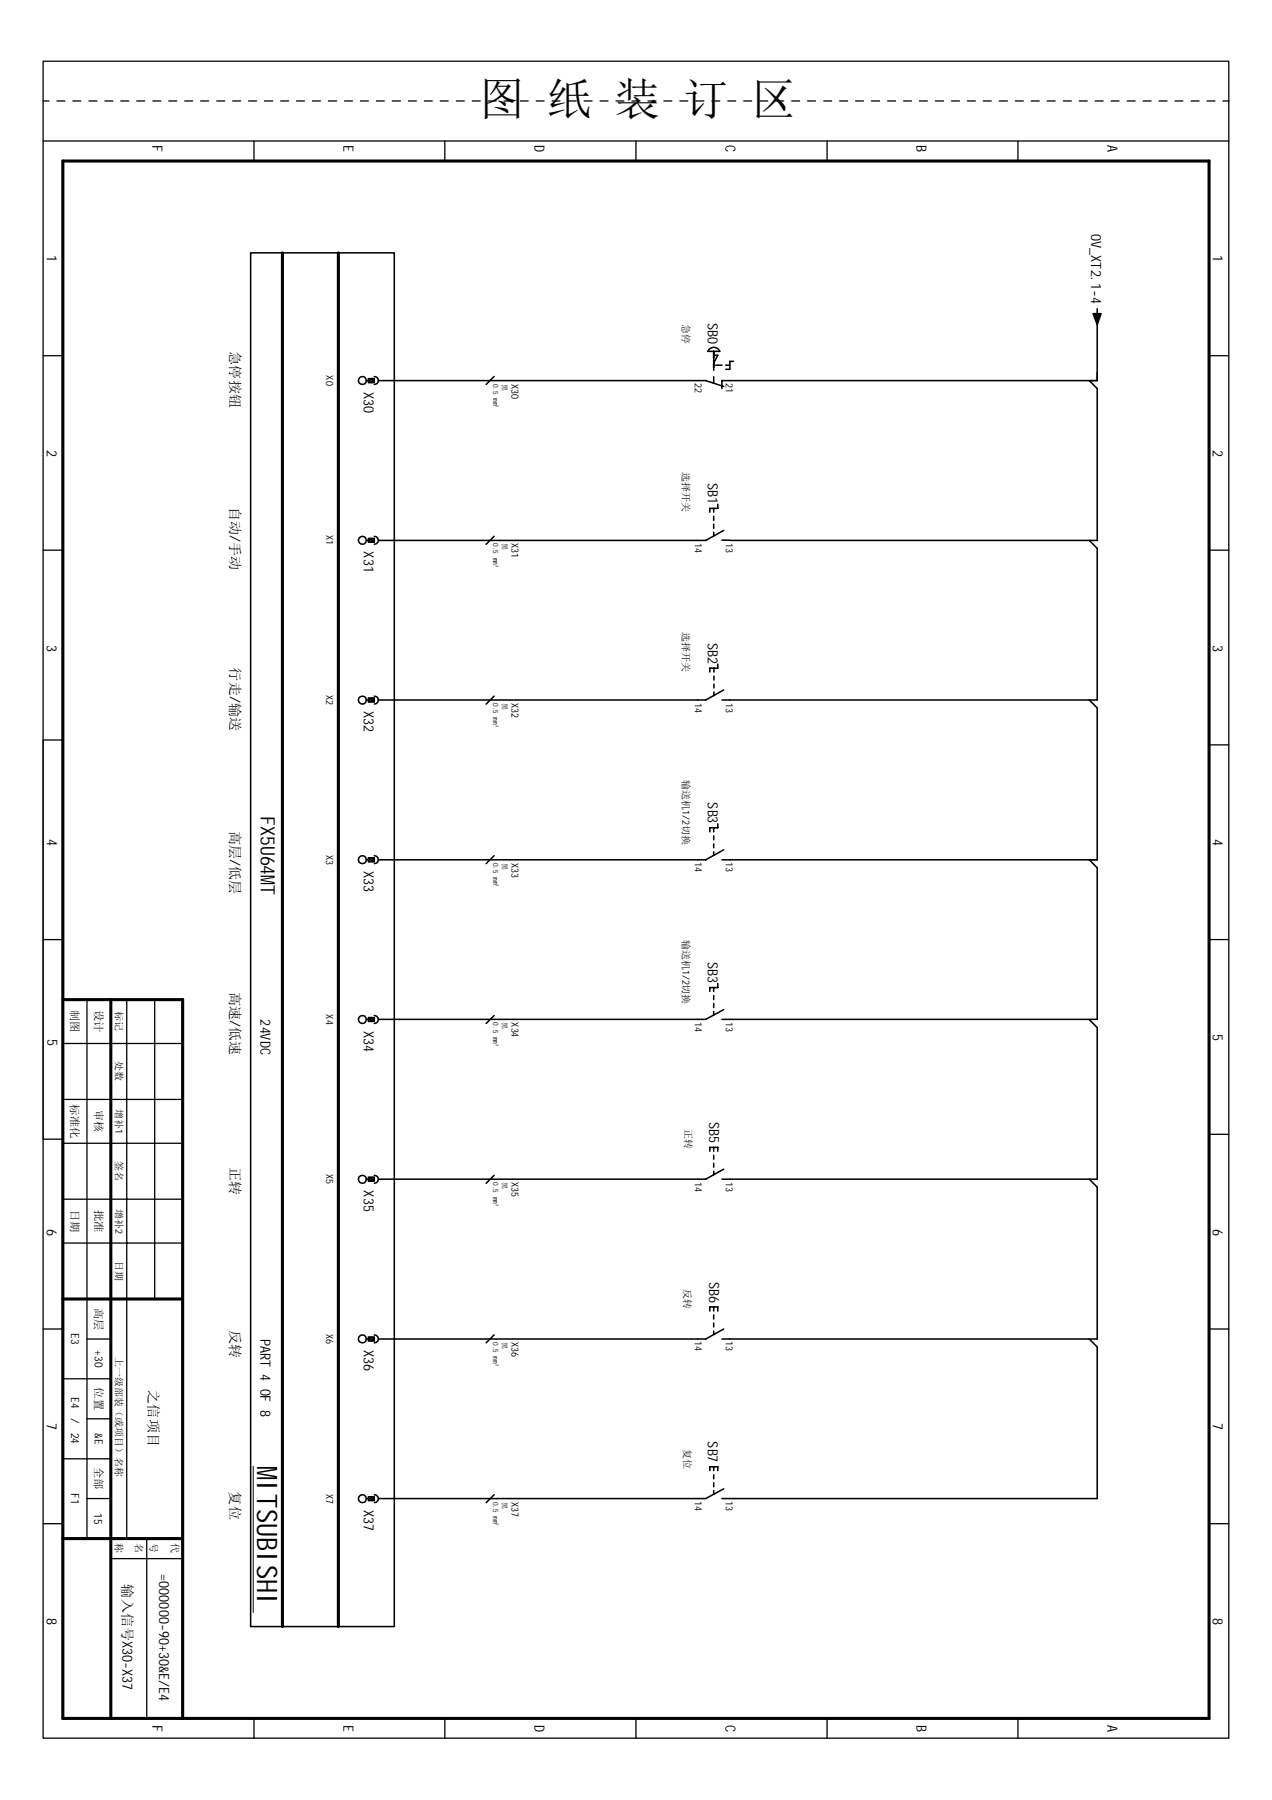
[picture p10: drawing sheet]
<svg xmlns="http://www.w3.org/2000/svg" width="210mm" height="297mm" viewBox="0 0 210 297" stroke-linecap="round" stroke-linejoin="round" font-family="sans-serif">
<path d="M10.4 26.6h189.1v257h-189.1zM46.6 41.7v226.7M55.8 41.7v226.7M10.4 165h19.7v118.6M18.3 165v118.6M10.4 214.4h19.7M10.4 253.9h19.7" fill="none" stroke="#000" stroke-width=".51"/>
<g fill="none" stroke="#000" stroke-width=".21">
<path d="M7.1 10.1h195.7v276.7h-195.7zM7.1 16.7h1M9.4 16.7h1.3M12 16.7h1.3M14.7 16.7h1.3M17.3 16.7h1.3M19.9 16.7h1.4M22.6 16.7h1.3M25.2 16.7h1.3M27.9 16.7h1.3M30.5 16.7h1.3M33.1 16.7h1.3"/>
<path d="M35.8 16.7h1.3M38.4 16.7h1.3M41 16.7h1.3M43.6 16.7h1.4M46.3 16.7h1.3M48.9 16.7h1.3M51.6 16.7h1.3M54.2 16.7h1.3M56.9 16.7h1.3M59.5 16.7h1.3M62.1 16.7h1.3M64.7 16.7h1.4"/>
<path d="M67.4 16.7h1.3M70 16.7h1.3M72.6 16.7h1.4M75.3 16.7h1.3M77.9 16.7h1.3M80.6 16.7h1.3M83.2 16.7h1.3M85.9 16.7h1.3M88.5 16.7h1.3M91.1 16.7h1.3M93.7 16.7h1.4M96.4 16.7h1.3"/>
<path d="M99 16.7h1.3M101.6 16.7h1.4M104.3 16.7h1.3M106.9 16.7h1.3M109.6 16.7h1.3M112.2 16.7h1.3M114.8 16.7h1.4M117.5 16.7h1.3M120.1 16.7h1.3M122.7 16.7h1.3M125.4 16.7h1.3M128 16.7h1.3"/>
<path d="M130.6 16.7h1.4M133.3 16.7h1.3M135.9 16.7h1.3M138.6 16.7h1.3M141.2 16.7h1.3M143.8 16.7h1.4M146.5 16.7h1.3M149.1 16.7h1.3M151.7 16.7h1.3M154.3 16.7h1.4M157 16.7h1.3M159.6 16.7h1.4"/>
<path d="M162.3 16.7h1.3M164.9 16.7h1.3M167.6 16.7h1.3M170.2 16.7h1.3M172.8 16.7h1.3M175.5 16.7h1.3M178.1 16.7h1.3M180.7 16.7h1.3M183.3 16.7h1.4M186 16.7h1.3M188.6 16.7h1.3M191.3 16.7h1.3"/>
<path d="M193.9 16.7h1.3M196.6 16.7h1.3M199.2 16.7h1.3M201.8 16.7h1M7.1 23.3h195.7M41.9 23.3v3.3M73.4 23.3v3.3M104.9 23.3v3.3M136.5 23.3v3.3M168 23.3v3.3M7.1 58.7h3.3M199.5 58.7h3.3"/>
<path d="M7.1 90.8h3.3M199.5 90.8h3.3M7.1 122.1h3.3M199.5 122.9h3.3M7.1 155.1h3.3M199.5 155.1h3.3M10.4 172.2h19.7M14.4 165v88.9M20.9 165v88.9M25.5 165v49.4M7.1 188h3.3M10.4 181.4h19.7"/>
<path d="M10.4 188.7h19.7M10.4 197.9h19.7M199.5 187.2h3.3M7.1 219.3h3.3M10.4 205.1h19.8M199.5 219.3h3.3M10.4 227.5h7.9M14.4 221h3.9M14.4 234.1h3.9M7.1 251.4h3.3M10.4 240.7h7.9M14.4 247.3h3.9"/>
<path d="M18.3 257.2h11.8M24.2 253.9v29.7M199.5 251.4h3.3M41.9 283.6v3.2M73.4 283.6v3.2M104.9 283.6v3.2M136.5 283.6v3.2M168 283.6v3.2"/>
</g>
<path d="M7.1 122.1v65.9M7.1 155.1h3.3M41.8 242v24.1" fill="none" stroke="#000" stroke-width=".17"/>
<path d="M10.4 165v118.6" fill="none" stroke="#000" stroke-width=".34"/>
<g fill="none" stroke="#000" stroke-width=".25">
<path d="M41.4 41.7h23.7v226.7h-23.7zM117.1 57.6a1.07 1.07 0 0 1 1.7 .4h-2zM117.8 58v3.1M117.8 58.6h.6l-.6 1.3M121.1 59.6h-.7v1.3h-.6M180.4 51.8h1.3l-.6 1.8zM181.1 52.3v10.5h-62v1.3M181.1 51v.8M60.5 62.8h.3M60.8 62.5h1v.6h-1zM61.8 62.1a.66 .66 0 0 1 .6 .7 .66 .66 0 0 1-.6 .6M62.4 62.8h54.1l2.9 1"/>
<path d="M81.5 62.1l-1.3 1.3M117.8 62.2v1M118.1 60.3h1M119.8 60.3h.6M181.1 61.5v1.3h-1.4l1.4 1.3v25.1h-60.7M60.5 89.2h.3M60.8 88.8h1v.7h-1zM61.8 88.5a.66 .66 0 0 1 .6 .7 .66 .66 0 0 1-.6 .6M81.5 88.5l-1.3 1.3M117.8 83.9v.6M117.8 85.2v.7M117.8 86.5v.7"/>
<path d="M117.8 87.8v.6M118.4 83.2v.7h-1.3v.6M119.1 89.1h1.3M119.4 87.5l-2.9 1.7h-54.1M179.7 89.2l1.4 1.3v25h-62M60.5 115.5h.3M60.8 115.2h1v.7h-1zM61.8 114.9a.66 .66 0 0 1 .6 .6 .66 .66 0 0 1-.6 .7M81.5 114.9l-1.3 1.3M117.8 110.3v.6M117.8 111.6v.6M117.8 112.9v.6"/>
<path d="M117.8 114.2v.6M118.4 109.6v.7h-1.3v.6M119.4 113.9l-2.9 1.6h-54.1M179.7 115.5l1.4 1.3v25.1h-1.4l1.4 1.3v25h-62M117.8 136.6v.7M117.8 137.9v.7M117.8 139.3v.6M118.4 136v.6h-1.3v.7M60.5 141.9h.3M60.8 141.5h1v.7h-1zM61.8 141.2a.66 .66 0 0 1 .6 .7 .66 .66 0 0 1-.6 .6M81.5 141.2l-1.3 1.3"/>
<path d="M117.8 140.6v.5M119.1 141.9h62M119.4 140.2l-2.9 1.7h-54.1M60.5 168.2h.3M60.8 167.9h1v.7h-1zM61.8 167.6a.66 .66 0 0 1 .6 .6 .66 .66 0 0 1-.6 .7M81.5 167.6l-1.3 1.3M117.8 163v.6M117.8 164.3v.7M117.8 165.6v.7M117.8 166.9v.6M118.4 162.3v.7h-1.3v.6"/>
<path d="M119.4 166.6l-2.9 1.6h-54.1M179.7 168.3l1.4 1.3v25h-62M60.5 194.6h.3M60.8 194.3h1v.6h-1zM61.8 194a.66 .66 0 0 1 .6 .6 .66 .66 0 0 1-.6 .7M81.5 194l-1.3 1.3M117.1 190v-.7h1.3v.7M117.8 189.3v.7M117.8 190.7v.6M117.8 192v.6M117.8 193.3v.6M119.4 192.9l-2.9 1.7h-54.1"/>
<path d="M179.7 194.6l1.4 1.3v25.1h-62M117.1 216.4v-.7h1.3v.7M117.8 215.7v.7M117.8 217v.7M117.8 218.3v.7M117.8 219.7v.5M119.4 219.3l-2.9 1.7h-54.1M60.5 221h.3M60.8 220.6h1v.7h-1zM61.8 220.3a.66 .66 0 0 1 .6 .6 .66 .66 0 0 1-.6 .7M81.5 220.3l-1.3 1.3M179.7 221l1.4 1.3v25h-62"/>
<path d="M60.5 247.3h.3M60.8 247h1v.6h-1zM61.8 246.7a.66 .66 0 0 1 .6 .6 .66 .66 0 0 1-.6 .7M81.5 246.7l-1.3 1.3M117.1 242.7v-.7h1.3v.7M117.8 242v.7M117.8 243.4v.6M117.8 244.7v.6M117.8 246v.6M119.4 245.7l-2.9 1.6h-54.1"/>
<circle cx="59.8" cy="62.8" r=".65"/>
<circle cx="59.8" cy="89.2" r=".65"/>
<circle cx="59.8" cy="115.5" r=".67"/>
<circle cx="59.8" cy="141.9" r=".65"/>
<circle cx="59.8" cy="168.2" r=".65"/>
<circle cx="59.8" cy="194.6" r=".67"/>
<circle cx="59.8" cy="220.9" r=".65"/>
<circle cx="59.8" cy="247.3" r=".65"/>
</g>
<g fill="#000">
<path d="M180.4 51.8h.7v1.8zM181.1 51.8h.6l-.6 1.8zM60.8 62.5h1l-1 .6zM60.8 63.1l1-.6v.6zM60.8 88.8h1l-1 .7zM60.8 89.5l1-.7v.7zM60.8 115.2h1l-1 .7zM60.8 115.9l1-.7v.7zM60.8 141.5h1l-1 .7zM60.8 142.2l1-.7v.7zM60.8 167.9h1l-1 .7zM60.8 168.6l1-.7v.7z"/>
<path d="M60.8 194.3h1l-1 .6zM60.8 194.9l1-.6v.6zM60.8 220.6h1l-1 .7zM60.8 221.3l1-.7v.7zM60.8 247h1l-1 .6zM60.8 247.6l1-.6v.6z"/>
</g>
<text font-size="7.5" x="79" y="19">图 纸 装 订 区</text>
<text font-size="4.7" x="42.5" y="242" transform="rotate(90 42.5 242)">MITSUBISHI</text>
<text font-size="3.3" x="43.1" y="134.6" transform="rotate(90 43.1 134.6)">FX5U64MT</text>
<g font-size="2.3">
<text x="25.1" y="24" transform="rotate(90 25.1 24)">F</text>
<text x="56.7" y="24" transform="rotate(90 56.7 24)">E</text>
<text x="88.2" y="24" transform="rotate(90 88.2 24)">D</text>
<text x="119.7" y="24" transform="rotate(90 119.7 24)">C</text>
<text x="151.2" y="24" transform="rotate(90 151.2 24)">B</text>
<text x="182.8" y="24" transform="rotate(90 182.8 24)">A</text>
<text x="180" y="38.6" transform="rotate(90 180 38.6)">0V_XT2.1-4</text>
<text x="7.7" y="42.1" transform="rotate(90 7.7 42.1)">1</text>
<text x="200.2" y="42.1" transform="rotate(90 200.2 42.1)">1</text>
<text x="116.8" y="53.3" transform="rotate(90 116.8 53.3)">SB0</text>
<text x="38" y="58" transform="rotate(90 38 58)">急停按钮</text>
<text x="60" y="64.7" transform="rotate(90 60 64.7)">X30</text>
<text x="7.7" y="74.2" transform="rotate(90 7.7 74.2)">2</text>
<text x="200.2" y="74.2" transform="rotate(90 200.2 74.2)">2</text>
<text x="38" y="83.6" transform="rotate(90 38 83.6)">自动/手动</text>
<text x="116.8" y="79.7" transform="rotate(90 116.8 79.7)">SB1</text>
<text x="60" y="91" transform="rotate(90 60 91)">X31</text>
<text x="7.7" y="106.4" transform="rotate(90 7.7 106.4)">3</text>
<text x="116.8" y="106.1" transform="rotate(90 116.8 106.1)">SB2</text>
<text x="200.2" y="106.4" transform="rotate(90 200.2 106.4)">3</text>
<text x="38" y="110.1" transform="rotate(90 38 110.1)">行走/输送</text>
<text x="60" y="117.4" transform="rotate(90 60 117.4)">X32</text>
<text x="38" y="137.1" transform="rotate(90 38 137.1)">高层/低层</text>
<text x="116.8" y="132.4" transform="rotate(90 116.8 132.4)">SB3</text>
<text x="7.8" y="138.4" transform="rotate(90 7.8 138.4)">4</text>
<text x="60" y="143.7" transform="rotate(90 60 143.7)">X33</text>
<text x="200.2" y="138.5" transform="rotate(90 200.2 138.5)">4</text>
<text x="116.8" y="158.8" transform="rotate(90 116.8 158.8)">SB3</text>
<text x="38" y="163.7" transform="rotate(90 38 163.7)">高速/低速</text>
<text x="7.8" y="171.5" transform="rotate(90 7.8 171.5)">5</text>
<text x="43" y="168.2" transform="rotate(90 43 168.2)">24VDC</text>
<text x="60" y="170.1" transform="rotate(90 60 170.1)">X34</text>
<text x="200.2" y="170.6" transform="rotate(90 200.2 170.6)">5</text>
<text x="117.1" y="185.2" transform="rotate(90 117.1 185.2)">SB5</text>
<text x="38" y="192.5" transform="rotate(90 38 192.5)">正转</text>
<text x="60" y="196.5" transform="rotate(90 60 196.5)">X35</text>
<text x="7.7" y="202.8" transform="rotate(90 7.7 202.8)">6</text>
<text x="200.2" y="202.8" transform="rotate(90 200.2 202.8)">6</text>
<text x="117" y="211.5" transform="rotate(90 117 211.5)">SB6</text>
<text x="38" y="219.4" transform="rotate(90 38 219.4)">反转</text>
<text x="43" y="221" transform="rotate(90 43 221)">PART 4 OF 8</text>
<text x="60" y="222.8" transform="rotate(90 60 222.8)">X36</text>
<text x="24.5" y="229.4" transform="rotate(90 24.5 229.4)">之信项目</text>
<text x="7.7" y="234.9" transform="rotate(90 7.7 234.9)">7</text>
<text x="116.8" y="237.9" transform="rotate(90 116.8 237.9)">SB7</text>
<text x="200.2" y="234.9" transform="rotate(90 200.2 234.9)">7</text>
<text x="38" y="246.1" transform="rotate(90 38 246.1)">复位</text>
<text x="60" y="249.2" transform="rotate(90 60 249.2)">X37</text>
<text x="20.2" y="261.4" transform="rotate(90 20.2 261.4)">输入信号X30-X37</text>
<text x="26.2" y="259.7" transform="rotate(90 26.2 259.7)">=000000-90+30&amp;E/E4</text>
<text x="7.7" y="267" transform="rotate(90 7.7 267)">8</text>
<text x="200.2" y="267" transform="rotate(90 200.2 267)">8</text>
<text x="25.1" y="284.6" transform="rotate(90 25.1 284.6)">F</text>
<text x="56.7" y="284.6" transform="rotate(90 56.7 284.6)">E</text>
<text x="88.2" y="284.6" transform="rotate(90 88.2 284.6)">D</text>
<text x="119.7" y="284.6" transform="rotate(90 119.7 284.6)">C</text>
<text x="151.2" y="284.6" transform="rotate(90 151.2 284.6)">B</text>
<text x="182.8" y="284.6" transform="rotate(90 182.8 284.6)">A</text>
</g>
<g font-size="1.9">
<text x="11.7" y="166.7" transform="rotate(90 11.7 166.7)">制图</text>
<text x="15.7" y="166.7" transform="rotate(90 15.7 166.7)">设计</text>
<text x="11.7" y="182.2" transform="rotate(90 11.7 182.2)">标准化</text>
<text x="15.7" y="183.2" transform="rotate(90 15.7 183.2)">审核</text>
<text x="11.7" y="199.6" transform="rotate(90 11.7 199.6)">日期</text>
<text x="15.7" y="199.7" transform="rotate(90 15.7 199.7)">批准</text>
<text x="15.7" y="215.8" transform="rotate(90 15.7 215.8)">高层</text>
<text x="11.7" y="220" transform="rotate(90 11.7 220)">E3</text>
<text x="15.7" y="222.8" transform="rotate(90 15.7 222.8)">+30</text>
<text x="11.7" y="230.6" transform="rotate(90 11.7 230.6)">E4</text>
<text x="11.7" y="233.9" transform="rotate(90 11.7 233.9)">/</text>
<text x="15.7" y="229" transform="rotate(90 15.7 229)">位置</text>
<text x="11.7" y="236.4" transform="rotate(90 11.7 236.4)">24</text>
<text x="15.7" y="236.5" transform="rotate(90 15.7 236.5)">&amp;E</text>
<text x="15.7" y="242" transform="rotate(90 15.7 242)">全部</text>
<text x="11.7" y="246.5" transform="rotate(90 11.7 246.5)">F1</text>
<text x="15.5" y="249.7" transform="rotate(90 15.5 249.7)">15</text>
</g>
<g font-size="1.7">
<text x="112.6" y="53.5" transform="rotate(90 112.6 53.5)">急停</text>
<text x="53.8" y="62" transform="rotate(90 53.8 62)">X0</text>
<text x="84.4" y="63.3" transform="rotate(90 84.4 63.3)">X30</text>
<text x="114.6" y="63.2" transform="rotate(90 114.6 63.2)">22</text>
<text x="119.8" y="63.2" transform="rotate(90 119.8 63.2)">21</text>
<text x="112.6" y="78" transform="rotate(90 112.6 78)">选择开关</text>
<text x="53.8" y="88.3" transform="rotate(90 53.8 88.3)">X1</text>
<text x="84.4" y="89.6" transform="rotate(90 84.4 89.6)">X31</text>
<text x="114.6" y="89.6" transform="rotate(90 114.6 89.6)">14</text>
<text x="119.8" y="89.6" transform="rotate(90 119.8 89.6)">13</text>
<text x="112.6" y="104.3" transform="rotate(90 112.6 104.3)">选择开关</text>
<text x="53.8" y="114.7" transform="rotate(90 53.8 114.7)">X2</text>
<text x="84.4" y="116" transform="rotate(90 84.4 116)">X32</text>
<text x="114.6" y="115.9" transform="rotate(90 114.6 115.9)">14</text>
<text x="119.8" y="115.9" transform="rotate(90 119.8 115.9)">13</text>
<text x="112.6" y="128.7" transform="rotate(90 112.6 128.7)">输送机1/2切换</text>
<text x="53.8" y="141" transform="rotate(90 53.8 141)">X3</text>
<text x="84.4" y="142.4" transform="rotate(90 84.4 142.4)">X33</text>
<text x="114.6" y="142.3" transform="rotate(90 114.6 142.3)">14</text>
<text x="119.8" y="142.3" transform="rotate(90 119.8 142.3)">13</text>
<text x="112.6" y="155.1" transform="rotate(90 112.6 155.1)">输送机1/2切换</text>
<text x="19" y="166.9" transform="rotate(90 19 166.9)">标记</text>
<text x="53.8" y="167.4" transform="rotate(90 53.8 167.4)">X4</text>
<text x="84.4" y="168.7" transform="rotate(90 84.4 168.7)">X34</text>
<text x="114.6" y="168.6" transform="rotate(90 114.6 168.6)">14</text>
<text x="119.8" y="168.6" transform="rotate(90 119.8 168.6)">13</text>
<text x="19" y="175.1" transform="rotate(90 19 175.1)">处数</text>
<text x="19" y="183" transform="rotate(90 19 183)">增补1</text>
<text x="19" y="191.6" transform="rotate(90 19 191.6)">签名</text>
<text x="113" y="186.3" transform="rotate(90 113 186.3)">正转</text>
<text x="53.8" y="193.7" transform="rotate(90 53.8 193.7)">X5</text>
<text x="84.4" y="195.1" transform="rotate(90 84.4 195.1)">X35</text>
<text x="114.6" y="195" transform="rotate(90 114.6 195)">14</text>
<text x="119.8" y="195" transform="rotate(90 119.8 195)">13</text>
<text x="19" y="199.5" transform="rotate(90 19 199.5)">增补2</text>
<text x="19" y="208.1" transform="rotate(90 19 208.1)">日期</text>
<text x="112.9" y="212.7" transform="rotate(90 112.9 212.7)">反转</text>
<text x="53.8" y="220.1" transform="rotate(90 53.8 220.1)">X6</text>
<text x="84.4" y="221.5" transform="rotate(90 84.4 221.5)">X36</text>
<text x="114.6" y="221.3" transform="rotate(90 114.6 221.3)">14</text>
<text x="119.8" y="221.3" transform="rotate(90 119.8 221.3)">13</text>
<text x="19" y="224" transform="rotate(90 19 224)">上一级部装（或项目）名称</text>
<text x="112.9" y="239" transform="rotate(90 112.9 239)">复位</text>
<text x="53.8" y="246.5" transform="rotate(90 53.8 246.5)">X7</text>
<text x="84.4" y="247.8" transform="rotate(90 84.4 247.8)">X37</text>
<text x="114.6" y="247.7" transform="rotate(90 114.6 247.7)">14</text>
<text x="119.8" y="247.7" transform="rotate(90 119.8 247.7)">13</text>
<text x="19" y="254.7" transform="rotate(90 19 254.7)">称</text>
<text x="22.4" y="254.7" transform="rotate(90 22.4 254.7)">名</text>
<text x="24.8" y="254.7" transform="rotate(90 24.8 254.7)">号</text>
<text x="28.3" y="254.7" transform="rotate(90 28.3 254.7)">代</text>
</g>
<g font-size="1.2">
<text x="81.4" y="63.3" transform="rotate(90 81.4 63.3)">0.5 mm²</text>
<text x="82.8" y="63.3" transform="rotate(90 82.8 63.3)">黑</text>
<text x="81.4" y="89.6" transform="rotate(90 81.4 89.6)">0.5 mm²</text>
<text x="82.8" y="89.6" transform="rotate(90 82.8 89.6)">黑</text>
<text x="81.4" y="116" transform="rotate(90 81.4 116)">0.5 mm²</text>
<text x="82.8" y="116" transform="rotate(90 82.8 116)">黑</text>
<text x="81.4" y="142.4" transform="rotate(90 81.4 142.4)">0.5 mm²</text>
<text x="82.8" y="142.4" transform="rotate(90 82.8 142.4)">黑</text>
<text x="81.4" y="168.7" transform="rotate(90 81.4 168.7)">0.5 mm²</text>
<text x="82.8" y="168.7" transform="rotate(90 82.8 168.7)">黑</text>
<text x="81.4" y="195.1" transform="rotate(90 81.4 195.1)">0.5 mm²</text>
<text x="82.8" y="195.1" transform="rotate(90 82.8 195.1)">黑</text>
<text x="81.4" y="221.5" transform="rotate(90 81.4 221.5)">0.5 mm²</text>
<text x="82.8" y="221.5" transform="rotate(90 82.8 221.5)">黑</text>
<text x="81.4" y="247.8" transform="rotate(90 81.4 247.8)">0.5 mm²</text>
<text x="82.8" y="247.8" transform="rotate(90 82.8 247.8)">黑</text>
</g>
</svg>
